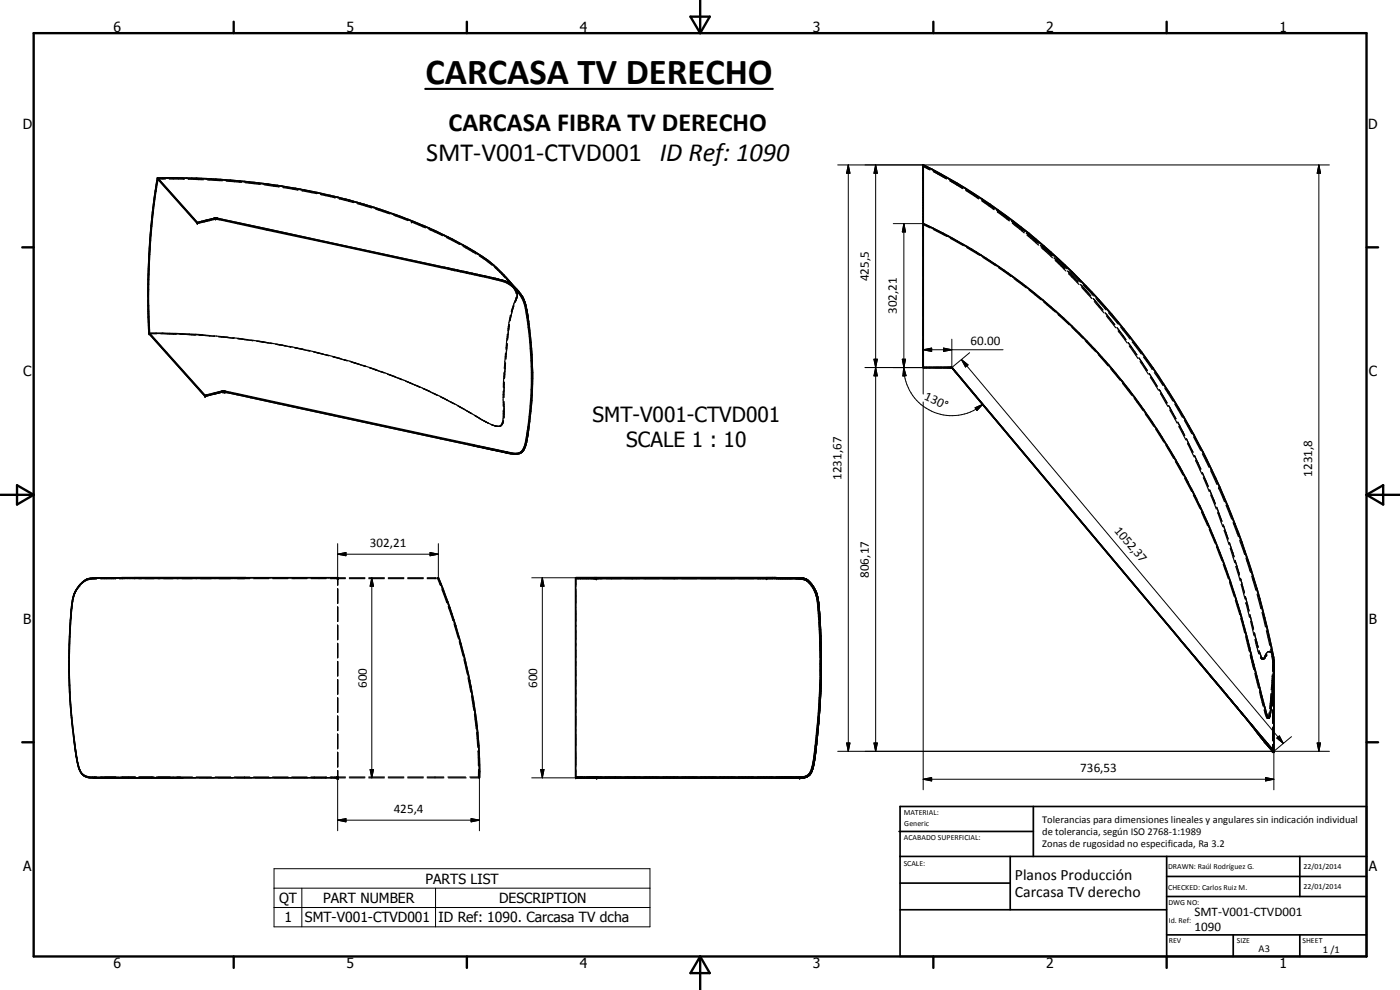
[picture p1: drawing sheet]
<svg xmlns="http://www.w3.org/2000/svg" width="420mm" height="297mm" viewBox="0 0 420 297" stroke-linecap="round" stroke-linejoin="round" font-family="sans-serif">
<g fill="none" stroke="#000" stroke-width=".35">
<path d="M47.3 53.4l.1 .4 2.2-.1M50.8 53.7l4.6 .1M56.5 53.8l4.6 .1M62.2 54l4.6 .2M67.9 54.4l4.6 .3M73.6 54.8l4.5 .5M79.3 55.5l4.5 .6M85 56.3l4.4 .7M90.6 57.2l4.4 .9M95 58.1h.1M96.2 58.3l4.4 1.1M101.8 59.6l4.4 1.2"/>
<path d="M277.1 49.5h.1M277.1 49.9l2 1.1zM277.1 49.5l2 1M280.1 51.1l3.9 2.2M280.1 51.4l3.9 2.2zM285 53.8l3.9 2.3M285.1 54.3l3.9 2.3M285.1 54.2l3.9 2.3M289.8 56.7l3.8 2.5M289.9 57.2h.1M289.9 57.2l3.8 2.5M289.9 57.1l3.8 2.4"/>
<path d="M294.5 59.8l3.7 2.6M107.3 61.1l4.3 1.3M112.7 62.7l4.3 1.5M118.1 64.6l4.3 1.6M123.5 66.6l4.2 1.8M128.7 68.8l4.2 1.9M133.9 71.2l4.1 2.1M139 73.9l3.9 2.3M143.9 76.8l3.7 2.7M277.1 67.5v.4M277.1 68.2v2.7M277.1 72.1v4.8"/>
<path d="M277.1 78.1v4.7M277.1 67.4l2 1M280.2 68.9l4 2.1M285.2 71.5l3.9 2.2M290.1 74.3l3.9 2.3M294.7 60.3l3.7 2.6M294.7 60.1l3.7 2.6M295 77.2l3.8 2.5M299.1 63l3.6 2.7M299.3 63.5l3.6 2.8M299.4 63.4l3.6 2.6M303.6 66.4l3.5 2.8"/>
<path d="M303.8 67l3.6 2.8M303.9 66.7l3.6 2.8M308 69.9l3.4 3M308.2 70.6l3.5 2.9M308.4 70.2l3.5 2.9M312.2 73.6l3.4 3M312.5 74.3l3.3 3M312.7 73.8l3.4 3M316.4 77.4l3.2 3.2M316.7 78.1l3.2 3.2M316.9 77.6l3.3 3.1M44.4 88.9v.5"/>
<path d="M44.4 89.9v.6M44.9 100v.2l-.2-.1h2.4M148.5 80.2l3.2 3.2M152 83.8l1.1 1.2M152.2 83.6l1.5 1.8M152.4 84.3l1.9 2.3 .6 1.5M152.4 99.1h.1M152.9 97.4l-.6 4.6M153.2 94.7l-.8 4.4M154.2 86.2l1 1.2M154.2 91.7l-1.1 4.5M154.3 86.3a3.4 3.4 0 0 1 .3 4.3"/>
<path d="M154.9 88.1h.1M154.9 89.2h.1M154.9 89.2l-1.5 4.3M277.1 84.1v4.7M277.1 90v4.8M277.1 96v4.8M299.7 80.3l3.7 2.7M304.3 83.6l3.7 2.8M308.9 87l3.5 2.9M313.3 90.6l3.4 3M317.5 94.4l3.4 3.1M320.5 81.3l3 3.3"/>
<path d="M320.7 82.1l3.1 3.3M321 81.4l3.3 3.3M321.7 98.2l3.2 3.2M324.3 85.4l3.1 3.4M324.6 86.2l3 3.4M325.1 85.5l3.1 3.3M328.1 89.6l2.9 3.4M328.4 90.5l2.9 3.4M328.9 89.6l3 3.4M331.7 93.9l2.8 3.5M332.1 94.8l2.7 3.5M332.7 93.9l2.9 3.4"/>
<path d="M335.2 98.3l2.7 3.6M335.6 99.3l2.7 3.6M336.3 98.2l2.8 3.5M48.2 100.1l4.7 .1M54 100.2l4.6 .3M59.8 100.5l4.6 .4M60.7 100.5l2.3 .2M64.2 100.8l4.5 .4M65.6 101l4.6 .5M69.8 101.3l4.6 .6M71.3 101.6l4.6 .6M75.5 102l4.5 .7"/>
<path d="M77.1 102.4l4.5 .7M81.1 102.9l4.5 .8M82.8 103.3l4.5 .8M86.8 103.9l4.4 .9M88.5 104.4l4.5 .9M92.4 105.1l4.4 1.1M94.1 105.6l4.5 1.1M97.9 106.4l4.4 1.2M99.8 107l4.4 1.2M103.4 107.9l4.4 1.4M105.4 108.6l4.4 1.4M108.9 109.6l4.3 1.4"/>
<path d="M110.9 110.3l4.3 1.5M114.3 111.4l4.3 1.6M116.3 112.3l4.3 1.6M119.6 113.5l4.3 1.7M121.7 114.3l4.3 1.9M124.9 115.6l4.2 1.9M127 116.6l4.3 2M130.1 118l4.1 2M132.3 119.1l1.9 1M151 117.3v4.6M151.3 111.7l-.3 4.5M151.3 114.7l-.1 4.6"/>
<path d="M151.7 106l-.4 4.5M151.7 108.9l-.3 4.6M152.2 103.1l-.4 4.6M152.3 100.3l-.5 4.5M277.1 101.9v4.8M277.1 107.9v2.4h2.3M280.6 110.3h4.7M286.2 110.9l3 3.5M289.9 115.4l3 3.5M293.7 119.8l3 3.6M325.7 102.2l3.1 3.3M329.6 106.4l3 3.4"/>
<path d="M333.3 110.7l2.9 3.4M336.9 115l2.8 3.6M338.6 102.8l2.6 3.7M338.9 103.8l2.6 3.8M339.8 102.6l2.7 3.6M340.4 119.5l2.7 3.7M341.8 107.4l2.5 3.8M342.2 108.5l2.4 3.8M343.2 107.1l2.6 3.8M344.9 112.1l2.4 3.8M345.3 113.2l2.4 3.9M346.4 111.8l2.5 3.7"/>
<path d="M347.9 116.9l2.3 3.8M348.3 118.1l2.2 3.9M348.9 115.5v.1M349.6 116.5l2.4 3.8M134.2 120.1l2.2 1.1M135.2 120.5l3 1.6M137.4 121.8l.7 .4M138.1 122.2l3.4 1.9M138.2 122.1l1 .6M140.2 123.3l4 2.3M142.4 124.6l4.1 2.3M145.1 126.2l3.3 1.5"/>
<path d="M147.5 127.4l.8 .3M148.3 127.7l.5 .1M149 127.9h.3M151 123.1l-.1 2.9-.5 1.5M151.1 126.2l-.3 1-.4 .5a1.94 1.94 0 0 1-2 0M151.2 120.4v4.7M297.4 124.3l3 3.5M301.1 128.7l3.1 3.6M304.9 133.2l3 3.6M308.6 137.7l3.1 3.6M343.7 124.1l2.5 3.8M346.9 128.8l2.4 3.8"/>
<path d="M349.9 133.6l2.3 3.9M350.7 121.7l2.2 3.9M351.1 123l2.2 4M352.6 121.3l2.3 3.9M352.8 138.5l2.2 4M353.5 126.7l2 3.9M353.8 127.9l2.1 4.1M355.5 126.2l2.2 3.9M356.1 131.6l1.9 4.1M356.4 133l1.9 4.1M358.2 131.1l2.1 4M358.5 136.7l1.9 4.1"/>
<path d="M358.8 138.1l1.9 4.1M360.8 136.1l2 4.1M312.4 142.2l3 3.5M316.2 146.6l3 3.6M319.9 151.1l3 3.6M323.7 155.6l3 3.5M355.5 143.5l2.1 4M358.1 148.5l2 4.1M360.6 153.6l1.8 4.2M360.8 141.8l1.8 4.2M361.1 143.3l1.8 4.2M362.9 158.8l1.7 4.2"/>
<path d="M363 147l1.7 4.2M363.3 141.2l1.9 4.1M363.4 148.5l1.6 4.2M365.2 152.2l1.5 4.2M365.4 153.8l1.6 4.2M365.7 146.3l1.8 4.2M367.1 157.5l1.5 4.2M367.4 159.1l1.4 4.3M367.9 151.6l1.7 4.1M370.1 156.8l1.6 4.2M23.9 175.8a7.3 7.3 0 0 0-2 4M29 173.7l-2.6 .2-1.7 1"/>
<path d="M30.2 173.7h4.5M40.2 173.4h2.2M43.6 173.4h4.4M49.1 173.4h4.5M54.7 173.4h4.4M60.2 173.4h4.5M65.8 173.4h4.5M70.1 173.6l-34.2 .1M70.3 173.6h4.7M71.4 173.4h4.4M76.1 173.6h4.6M76.9 173.4h4.5"/>
<path d="M81.8 173.6h4.6M82.5 173.4h4.4M87.6 173.6h4.5M88 173.4h4.5M93.3 173.6h4.6M93.6 173.4h4.4M99.1 173.6h4.6M99.1 173.4h4.6M101.3 173.4v2.2M101.3 176.7v4.3M104.8 173.6h4.7M104.8 173.4h4.7"/>
<path d="M110.7 173.6h4.6M110.7 173.4h4.6M116.5 173.6h4.7M116.5 173.4h4.7M122.4 173.6h4.6M122.4 173.4h4.6M128.2 173.6h2.6M128.2 173.4h2.7M131.1 173.6h.2l.9 2.1M131.2 173.4h.4M132.6 176.7l1.5 4.2M172.8 176.7v5.2"/>
<path d="M172.8 173.6h2.2M175.1 173.4h-2.3v2.6M176.2 173.6h4.6M176.2 173.4h4.6M181.9 173.6h4.5M181.9 173.4h4.6M187.6 173.6h4.5M187.7 173.4h4.5M193.2 173.6h4.6M193.4 173.4h4.6M199 173.6h4.5M199.1 173.4h4.6"/>
<path d="M204.6 173.6h4.6M204.8 173.4h4.7M210.3 173.6h4.6M210.6 173.4h4.6M216 173.6h4.5M216.3 173.4h4.6M221.7 173.6h4.5M222 173.4h4.6M227.4 173.6h4.5M227.8 173.4h2.3M233.1 173.6h.1M233.1 173.6l4.5 .1"/>
<path d="M238.7 173.7h.5a3.8 3.8 0 0 1 3.7 1.3M243.6 175.9l1 1.6 .7 2.5M327.4 160l3 3.6M331.2 164.5l3 3.6M334.9 169l3 3.6M338.7 173.4l3 3.6M342.4 177.9l3 3.6M365.1 164l1.6 4.3M367.1 169.3l1.5 4.3M369 162.8l1.4 4.2M369 174.7l1.4 4.3M369.2 164.5l1.4 4.3"/>
<path d="M370.7 168.1l1.3 4.4M370.9 169.9l1.3 4.3M372.1 162.1l1.4 4.3M372.3 173.5l1.2 4.4M372.5 175.3l1.2 4.4M373.7 179l1.2 4.3M373.9 167.4l1.4 4.3M375.7 172.8l1.3 4.4M377.3 178.3l1.1 4.3M20.7 198.1l.1 4.6M20.9 192.4l-.2 4.6M21.2 186.6l-.3 4.7"/>
<path d="M21.7 180.9l-.5 4.6M101.3 182.1v4.4M101.3 187.6v4.3M101.3 193v4.4M101.3 198.5v4.3M134.5 181.9l1.4 4.3M136.3 187.2l1.2 4.3M137.8 192.5l1.2 4.3M139.2 197.9l1 4.4M172.8 182.1v42.6M245.4 181.2l.4 4.5M245.8 186.9l.2 4.5"/>
<path d="M246.1 192.5l.1 4.6M246.2 198.2v4.6M346.1 182.4l3.1 3.6M349.9 186.9l3 3.5M353.6 191.3l3 3.6M357.4 195.8l1.5 1.8M370.7 180.1l1.4 4.3M372.4 185.5l1.1 4.4M373.8 191l1.1 4.4M373.9 180.8l1.1 4.5M375.1 184.4l1.1 4.4M375.2 196.5l1.1 4.4"/>
<path d="M375.3 186.4l1.1 4.4M376.5 189.9l1.1 4.3M376.6 191.9l1.3 4.3M377.9 195.3l.5 1.5 .6 .9M378.7 183.7l1.1 4.4M378.9 197.7v.1M380.1 189.2l1 4.4M380.1 196.5l-.8 1.2-.6 .1-.4-.5M380.8 195.6h.1M380.9 195.5a1.18 1.18 0 0 1 1.2 1.4M380.9 195.5l.4 .3M380.9 195.5l-.7 .3-1.2 1.9"/>
<path d="M380.9 195.5v.1M381.3 194.7l.5 2.3M381.7 196.8l.3 4.7M382 199.6l-.1 1.7M20.8 203.9l.2 4.5M21 209.6l.4 4.6M21.5 215.3l.5 4.6M101.3 203.9v4.4M101.3 209.4v4.3M101.3 214.8v4.4M140.5 203.3l.8 4.4M141.5 208.8l.7 4.4"/>
<path d="M142.4 214.3l.5 4.4M143 219.8l.4 4.4M245.5 215.3l-.4 4.5M245.9 209.6l-.3 4.5M246.1 203.9l-.2 4.5M373.1 214.5l1.6 1.9M375.4 217.4l1.6 2M376.6 202l1.1 4.4M377.7 206.4h.1M378 207.5l1.1 4.4M379.4 213l.7 2.1 .3 .4 .2-.4 .3-1.3M381.5 208.2l-.4 4.5"/>
<path d="M381.8 202.5l-.3 4.5M381.9 207.7v4.2M381.9 212.9v4.2M381.9 218.1v4.2M382 202.5v4.2M22.1 221l.6 4.6M22.9 226.7l.7 3.4 .4 1.1M24.7 232.1a4.4 4.4 0 0 0 3.4 1h7.5M28.4 233.4h2.2M31.8 233.4h4.4M35.9 233.1h4.8M37.4 233.4h4.5"/>
<path d="M41.6 233.1h4.7M43 233.4h4.4M46.9 233.1h5.1M48.6 233.4h4.5M52.1 233.1h5.6M54.2 233.4h4.5M58.9 233.1h4.5M59.8 233.4h4.5M64.6 233.1h4.6M65.4 233.4h4.5M70.3 233.1h4.7M71.1 233.4h4.4"/>
<path d="M76.1 233.1h4.6M76.7 233.4h4.4M81.8 233.1h4.6M82.3 233.4h4.5M87.6 233.1h4.5M87.9 233.4h4.5M93.3 233.1h4.6M93.5 233.4h4.5M99.1 233.1h4.6M99.1 233.4h4.6M101.3 220.3v4.4M101.3 225.7v4.4"/>
<path d="M101.3 231.2v2.2M104.8 233.1h4.7M104.8 233.4h4.7M110.7 233.1h4.6M110.7 233.4h4.6M116.5 233.1h4.7M116.5 233.4h4.7M122.4 233.1h4.6M122.4 233.4h4.6M128.2 233.1h5M128.2 233.4h5M134.4 233.1h5.3"/>
<path d="M134.6 233.4h5.3M141.2 233.4h2.7M143.5 225.3l.1 4.5M143.6 230.9v2.2h-2.6M172.8 224.8v5.3M172.8 230.8v2.6h2.2M172.8 233.1h2.2M176.1 233.4h4.5M176.2 233.1h4.6M181.7 233.4h4.5M181.9 233.1h4.5M187.4 233.4h4.4"/>
<path d="M187.6 233.1h4.5M192.9 233.4h4.5M193.2 233.1h4.6M198.5 233.4h4.5M199 233.1h4.5M204.2 233.4h4.4M204.6 233.1h4.6M209.8 233.4h4.4M210.3 233.1h4.6M215.3 233.4h4.5M216 233.1h4.5M220.9 233.4h4.6"/>
<path d="M221.7 233.1h4.5M226.6 233.4h4.4M227.4 233.1h4.5M232.1 233.4h4.5M233.1 233.1h4.5M237.8 233.4h2.2M243 232a2.93 2.93 0 0 1-2.9 1.1h-1.4M244.4 226.6l-.9 4.5M245 220.9l-.5 4.6M381.2 224.5l.2 .3M381.7 225.1l.2 .3M381.9 223.4v2"/>
</g>
<g fill="none" stroke="#000" stroke-width=".51">
<path d="M47.3 53.4l-1 6.3-.9 8M47.3 53.4l.4 .5M47.3 53.4l11.9 13.4M47.3 53.4a209.2 209.2 0 0 1 53 5.6 166.1 166.1 0 0 1 31.9 11.1 87.5 87.5 0 0 1 11.3 6.1l2.9 1.9 2.8 2.5 6.2 6.6M47.3 53.4l-1.9 14.3M44.8 76.5l-.3 7.3M45.4 67.7l-.9 16.1M45.4 67.7l-.5 6.9M59.2 67l-11.8-13.2a173.8 173.8 0 0 0-2.4 21.1l-.5 13.6 .4 11.5M59.2 67l5.9-1.3 81 17.5a20.5 20.5 0 0 1 6.9 2.2l2.4 2.2a12.2 12.2 0 0 1 2.8 7.6 113.6 113.6 0 0 1 .1 34.3l-.2 1a7.8 7.8 0 0 1-2 5.3 11.7 11.7 0 0 1-5.2-.4l-83.8-18.1M59.2 66.8l5.8-1.4 83.6 18.2a11.5 11.5 0 0 1 9.7 10.8 124.4 124.4 0 0 1 1.1 27.4l-1.1 9.2a6.3 6.3 0 0 1-2.2 5 12.2 12.2 0 0 1-5.6-.5l-83.4-18-5.6 1.4M59.2 66.8v.2"/>
<path d="M65.1 65.5h.1M277.1 67.1a173.3 173.3 0 0 1 79.8 78.6 221.8 221.8 0 0 1 19.6 54.6l.2 .9a112.9 112.9 0 0 0 3.9 14.1l.2 .1M44.4 90.5l.3 9.6M44.5 83.8l-.1 3.2M44.5 92.8l.2 7.3M44.5 85v6.8M44.9 100l16.6 18.7M44.9 100l15.8 .5M44.7 100.1l16.8 18.8M44.7 100.1l5.3 5.9M61.5 118.7v.2M66.9 117.3l-5.4 1.4"/>
<path d="M66.9 117.3h.1M67 117.3h.1M285.6 110.3l.3 .2M285.7 110.3h-8.6v-60.8a189.2 189.2 0 0 1 78.2 75.8 235.4 235.4 0 0 1 27 72.9v27.2M285.7 110.3l.2 .2M285.9 110.5l1.9 2.3M286 110.6l.1 .2M286.2 110.9l5.9 7.1M288.6 113.8l77.1 91.8M22 179.2l-.2 .8M22.3 178.4l-.5 1.6M22.3 178.3l-.3 .7"/>
<path d="M22.4 178l-.1 .4M22.6 177.5l-.1 .3M24.2 175.3l-1.5 2M25.3 174.2a9.1 9.1 0 0 0-3 4.1M26.6 173.7l-1 .4M26.6 173.7l-.5 .1-1.5 1M27.3 173.5l-.5 .1M27.8 173.5l-1.2 .2M27.8 173.5h.7M27.8 173.5h-.3M28.9 173.4l-.4 .1M29.9 173.4l-1.4 .1"/>
<path d="M36.7 173.4h-7.5M101.3 173.4h-65.5M131.6 173.4a175.3 175.3 0 0 1 9.3 30.8 136 136 0 0 1 3 29.2M172.8 173.4v60M232.6 173.4h7.1M232.7 173.4h.5M233.6 173.4h-60.8v.2l66.4 .1a4.5 4.5 0 0 1 4.9 2.9 14.5 14.5 0 0 1 1.5 7.5l.1 .8a163.3 163.3 0 0 1 .4 20.5l-.7 11.6-1 9.7-.7 3.7a2.98 2.98 0 0 1-3.5 2.7h-67.4v.3h67.6M238.4 173.4l1.5 .1M238.6 173.4h.7M239.6 173.4l.5 .1M239.9 173.5h.6M240.4 173.5l.8 .1"/>
<path d="M240.5 173.5h.2M241 173.5l.2 .1M241 173.6h.1M241.1 173.6h.2M241.2 173.6h.1M241.2 173.6h.2M241.3 173.6l1 .4M241.4 173.6l.1 .1M241.5 173.7l.6 .2M242.2 174l.4 .3M242.3 174l1.1 1.1 1.1 1.9M242.3 174l.2 .2"/>
<path d="M242.6 174.3l.2 .2M242.9 174.6l1 1.2M242.9 174.6l.7 .8M243.8 175.7l.3 .4M244.3 176.3l.2 .6M244.4 176.7l.4 .7M244.5 176.9l.3 .5M244.8 177.4l.3 .7M244.8 177.4l.1 .3M244.8 177.4l.3 .8M245.1 178.2l.6 3.4M245.1 178.2l.1 .3"/>
<path d="M245.1 178.4l.5 2.4 .3 3.4M245.2 178.7l.2 .5M245.3 179.1l.1 .2M245.4 179.4l.2 1.1M21.3 184.2a179.2 179.2 0 0 0 1.1 39.4l.2 .7M21.3 184.2l-.6 13.2M21.6 181.1l-.3 3.1M21.8 180l-.5 4.2M21.8 180l-.1 .8M245.6 180.9l.2 1.3M245.8 182.1v.7v-.4M245.8 182.9l.1 .5"/>
<path d="M245.9 183.3v1.1M245.9 183.8v1.1M245.9 184.5l.4 6.4M245.9 184.6l.1 .9M246 185l.3 5.9M246.1 186.3v.9M246.2 188l.1 4.7M246.3 190.9l.1 6.3M246.3 191.7v1M246.3 193.5l.1 1.9M246.3 192.7v.8M246.4 194.4l-.1 13"/>
<path d="M353.5 191.1l6.1 7.3M358.9 197.6l.7 .8M359.6 198.4l1.9 2.2M20.7 200.8a200.2 200.2 0 0 0 1.8 23.5l.2 1M245.8 214.8l-.8 8.3M246.2 209.7l-1.5 16.6M246.3 207.4l-1.2 15.7M246.3 206.4l-.4 7.3M246.4 202.6l-.1 4.8M361 200l1.9 2.3M362.1 201.3l1.4 1.8M363.5 203.1l2.2 2.5"/>
<path d="M363.5 203.1l4 4.7M365.7 205.6l6.1 7.4M365.7 205.6l1.8 2.2M367.5 207.8l1.6 1.9M369.1 209.7l.9 1.1M370 210.9l1.8 2.1M370 210.8l1.8 2.2M371.8 213l.6 .6M371.8 213l1.3 1.5M372.4 213.6l8.8 10.6M372.4 213.6l.2 .3M372.8 214.1l.1 .2"/>
<path d="M372.9 214.3l4.9 6.2M377 219.4l.9 1.1M380.9 215.4h-.1M382.3 201.5l-.9 11.4-.5 2.5M382.3 200.6v.4M22.6 224.7v.3M22.7 225.3l.2 1.8M22.9 227.1l.1 .6M23 227.7l.7 2.8 .9 1.7M23 227.4l.1 .3M23.1 227.7v.5a7.4 7.4 0 0 0 1.4 3.8M24.5 232l.1 .2"/>
<path d="M24.6 232.2l.5 .5M24.6 232.2l.2 .2M24.9 232.5l.8 .5 1.3 .3M25.2 232.7l1.8 .6M27 233.3l1.1 .1M27.5 233.3l73.8 .1M240.7 233.3l-.3 .1M241.4 233.3h-.4M241.5 233.3l-1.3 .1M241.8 233.2l-.3 .1M241.8 233.2l-.4 .1M242.1 233.1l-.3 .1"/>
<path d="M242.6 232.7l-.5 .4M242.6 232.7l-.9 .5M243.1 232.3l-.5 .4M243.2 232.2l-1.1 .9M243.4 231.8l-.2 .4M243.4 231.8l-.3 .5M243.5 231.6l-.1 .2M243.7 231.2l-.2 .4M243.7 231.2l-.5 1M243.7 231.1l-.1 .3M243.9 230.8l-.2 .4M244 230.4l-.3 .8"/>
<path d="M244.1 229.8l-.2 1M244.3 228.9l-.3 1.3M244.5 227.6l-.4 2M244.5 227.6l-.7 3.2M244.6 226.9l-.3 1.8M244.6 227l-.1 .6M244.9 224.1l-.3 2.9M245 223.1l-.1 .9M245.1 223.1l-.6 4.5M377.8 220.5l.7 .9M377.9 220.5l.6 .9M378.5 221.4l.7 .7"/>
<path d="M379.2 222.1l.3 .5M379.2 222.2l.3 .4M379.5 222.6l.1 .1M379.5 222.6l.2 .1M379.6 222.7l.3 .3M379.7 222.7l.1 .2M379.8 222.9l.9 1.1M380 223.1l1.2 1.4M380.8 224.1l1.1 1.3h.4M381.2 224.2h.1M381.2 224.2l.3 .3M381.4 224.8h.1"/>
<path d="M381.5 224.4v.1M381.5 224.6l.8 .8M381.5 224.5v.1M269.8 249.5h40.3M270.1 242h140v45h-140zM270.1 257h140M303.2 257v16M310.1 242v15M350.1 257v30M390.1 257v12M270.1 265h33.1M270.1 273h80"/>
<path d="M350.1 269h60M350.1 263h60M350.1 280.5h60M370.1 280.5v6.5M390.1 280.5v6.5"/>
</g>
<g fill="#000">
<circle cx="277.1" cy="49.5" r=".18"/>
<circle cx="59.2" cy="67" r=".18"/>
<circle cx="64.7" cy="65.7" r=".25"/>
<circle cx="123.5" cy="66.6" r=".18"/>
<circle cx="44.7" cy="100.1" r=".25"/>
<circle cx="61.5" cy="118.9" r=".18"/>
<circle cx="61.5" cy="118.7" r=".18"/>
<circle cx="67" cy="117.5" r=".25"/>
<circle cx="67.5" cy="117.4" r=".25"/>
<circle cx="67.5" cy="117.6" r=".25"/>
<circle cx="150.4" cy="127.5" r=".18"/>
<circle cx="151.2" cy="125.1" r=".18"/>
<circle cx="350.2" cy="120.7" r=".18"/>
<circle cx="365.7" cy="146.3" r=".18"/>
<circle cx="23.9" cy="175.8" r=".18"/>
<circle cx="101.1" cy="173.4" r=".18"/>
<circle cx="101.3" cy="173.6" r=".18"/>
<circle cx="101.3" cy="173.4" r=".18"/>
<circle cx="101.3" cy="173.4" r=".25"/>
<circle cx="179" cy="173.6" r=".25"/>
<circle cx="179" cy="173.4" r=".25"/>
<circle cx="227.8" cy="173.4" r=".18"/>
<circle cx="230.1" cy="173.6" r=".18"/>
<circle cx="230.1" cy="173.4" r=".25"/>
<circle cx="373.9" cy="180.8" r=".18"/>
<circle cx="380.1" cy="196.5" r=".18"/>
<circle cx="22.9" cy="226.7" r=".18"/>
<circle cx="101" cy="233.1" r=".18"/>
<circle cx="101" cy="233.4" r=".25"/>
<circle cx="101.3" cy="233.1" r=".18"/>
<circle cx="101.3" cy="233.4" r=".18"/>
<circle cx="101.3" cy="233.4" r=".25"/>
<circle cx="172.8" cy="233.4" r=".18"/>
<circle cx="179.1" cy="233.1" r=".25"/>
<circle cx="179.1" cy="233.4" r=".25"/>
<circle cx="221.7" cy="233.1" r=".18"/>
<circle cx="240" cy="233.4" r=".25"/>
<circle cx="240" cy="233.1" r=".18"/>
<circle cx="379.5" cy="222.5" r=".25"/>
<circle cx="381.9" cy="225.4" r=".18"/>
<circle cx="381.9" cy="225.4" r=".25"/>
<circle cx="382.3" cy="225.4" r=".25"/>
</g>
<g fill="none" stroke="#000" stroke-width=".3">
<path d="M251.4 49.5h147.6M254.6 49.5l.5 2.5h-1zM254.6 49.5v175.9M262.8 49.5l.5 2.5h-1zM262.8 49.5v175.9M277.1 49.5v68.7M395.8 49.5l.5 2.5h-1zM395.8 49.5v175.9M268.1 67.1h9M271.3 67.1l.5 2.5h-1zM271.3 67.1v43.2M259.6 110.3h26.1"/>
<path d="M262.3 107.8h1l-.5 2.5zM262.3 107.8h1l-1 5h1zM262.8 110.3l.5 2.5h-1zM270.8 107.8h1l-.5 2.5zM271.2 110.3l.7 2.4-.9 .1zM271.2 110.3a14.4 14.4 0 0 0 8.4 13.1 14.4 14.4 0 0 0 15.3-2.1M277.1 104.9l2.5-.5v1.1zM277.1 104.9h23.9M283.2 104.4l2.5 .5-2.5 .6zM285.7 110.3l96.6 115.1M285.7 101.8v8.5M288.5 107.9l2 1.6-.7 .6z"/>
<path d="M288.5 107.9l96.6 115.2M291 105.8l-5.3 4.5M277.1 120.6v116.4M292.6 122.3l2.3-1-1.7 1.9zM101.3 166.3l2.5-.5v1zM101.3 166.3h30.3M101.3 163.1v10.3M111.6 173.4l.5 2.5h-1zM111.6 173.4v60M129.1 165.8l2.5 .5-2.5 .5zM131.3 173.6h.1M131.4 173.4l-.1 .1"/>
<path d="M131.6 163.1l-.1 10.3M159.6 173.4h13.2M162.8 173.4l.5 2.5h-1zM162.8 173.4v60M382.3 199.4v37.6M101.3 233.4v15.9M111.1 230.9h1l-.5 2.5zM143.6 233.3l.1 .1M143.6 233.1v.1M143.8 233.4l.1 15.9M159.6 233.4h13.2M162.3 230.9h1l-.5 2.5z"/>
<path d="M251.4 225.4h130.5M254.1 222.9h1l-.5 2.5zM262.3 222.9h1l-.5 2.5zM277.1 233.8l2.5-.5v1zM277.1 233.8h105.2M379.8 233.3l2.5 .5-2.5 .5zM382.3 225.4h16.7M383.2 221.4l.8-.6 1.1 2.3zM387.6 221l-5.3 4.4M395.3 222.9h1l-.5 2.5zM101.3 246.1l2.5-.5v1zM101.3 246.1h42.6"/>
<path d="M141.4 245.6l2.5 .5-2.5 .5zM82.2 260.6h112.9v17.5h-112.9zM82.2 266.5h112.9M82.2 272.3h112.9M90.6 266.5v11.6M130.7 266.5v11.6"/>
</g>
<g fill="none" stroke="#000" stroke-width=".71">
<path d="M10.1 9.9h400v277.1h-400zM70.1 6.5v3.4M140.1 6.5v3.4M207.2 5h5.8l-2.9 4.9zM210.1 0v9.9M280.1 6.5v3.4M350.1 6.5v3.4M6.7 74.2h3.4M410.1 74.2h3.5M.1 148.5h10M5.1 145.6l5 2.9-5 2.9zM410.1 148.5h10"/>
<path d="M410.1 148.5l5-2.9v5.8zM6.7 222.7h3.4M410.1 222.7h3.5M70.1 287v3.4M140.1 287v3.4M210.1 287v10M210.1 287l2.9 5h-5.8zM280.1 287v3.4M350.1 287v3.4"/>
</g>
<path d="M127.6 26.7h104.3" fill="none" stroke="#000" stroke-width=".63"/>
<g fill="#000">
<path d="M254.6 49.5l.5 2.5h-1zM262.8 49.5l.5 2.5h-1zM395.8 49.5l.5 2.5h-1zM271.3 67.1l.5 2.5h-1zM262.3 107.8h1l-.5 2.5zM262.8 110.3l.5 2.5h-1zM270.8 107.8h1l-.5 2.5zM271.2 110.3l.7 2.4-.9 .1zM277.1 104.9l2.5-.5v1.1zM283.2 104.4l2.5 .5-2.5 .6zM288.5 107.9l2 1.6-.7 .6zM292.6 122.3l2.3-1-1.7 1.9z"/>
<path d="M101.3 166.3l2.5-.5v1zM111.6 173.4l.5 2.5h-1zM129.1 165.8l2.5 .5-2.5 .5zM162.8 173.4l.5 2.5h-1zM111.1 230.9h1l-.5 2.5zM162.3 230.9h1l-.5 2.5zM254.1 222.9h1l-.5 2.5zM262.3 222.9h1l-.5 2.5zM277.1 233.8l2.5-.5v1zM379.8 233.3l2.5 .5-2.5 .5zM383.2 221.4l.8-.6 1.1 2.3zM395.3 222.9h1l-.5 2.5z"/>
<path d="M101.3 246.1l2.5-.5v1zM141.4 245.6l2.5 .5-2.5 .5z"/>
</g>
<text font-size="11" x="127.7" y="25.1">CARCASA TV DERECHO</text>
<g font-size="7.9">
<text x="134.6" y="39.4">CARCASA FIBRA TV DERECHO</text>
<text x="127.9" y="48.3">SMT-V001-CTVD001 ID Ref: 1090</text>
</g>
<g font-size="6.3">
<text x="177.8" y="126.5">SMT-V001-CTVD001</text>
<text x="187.9" y="134">SCALE 1 : 10</text>
</g>
<g font-size="4.7">
<text x="304.6" y="263.9">Planos Producción</text>
<text x="304.6" y="269.3">Carcasa TV derecho</text>
</g>
<g font-size="4.2">
<text x="34" y="9.6">6</text>
<text x="104" y="9.6">5</text>
<text x="174" y="9.6">4</text>
<text x="244" y="9.6">3</text>
<text x="314" y="9.6">2</text>
<text x="384" y="9.6">1</text>
<text x="6.8" y="38.7">D</text>
<text x="410.6" y="38.7">D</text>
<text x="7" y="112.9">C</text>
<text x="410.8" y="112.9">C</text>
<text x="7" y="187.1">B</text>
<text x="410.8" y="187.1">B</text>
<text x="7" y="261.4">A</text>
<text x="410.8" y="261.4">A</text>
<text x="127.7" y="265.1">PARTS LIST</text>
<text x="83.8" y="270.9">QT</text>
<text x="97" y="270.9">PART NUMBER</text>
<text x="149.8" y="270.9">DESCRIPTION</text>
<text x="85.3" y="276.7">1</text>
<text x="91.5" y="276.7">SMT-V001-CTVD001</text>
<text x="131.6" y="276.8">ID Ref: 1090. Carcasa TV dcha</text>
<text x="34" y="290.4">6</text>
<text x="104" y="290.4">5</text>
<text x="174" y="290.4">4</text>
<text x="244" y="290.4">3</text>
<text x="314" y="290.4">2</text>
<text x="384" y="290.4">1</text>
</g>
<g font-size="3.9">
<text x="260.7" y="84.4" transform="rotate(-90 260.7 84.4)">425,5</text>
<text x="269.2" y="94.2" transform="rotate(-90 269.2 94.2)">302,21</text>
<text x="291.3" y="103.4">60.00</text>
<text x="277.2" y="119.8" transform="rotate(25 277.2 119.8)">130°</text>
<text x="252.5" y="144" transform="rotate(-90 252.5 144)">1231,67</text>
<text x="393.8" y="143" transform="rotate(-90 393.8 143)">1231,8</text>
<text x="334.3" y="159.2" transform="rotate(50 334.3 159.2)">1052,37</text>
<text x="111" y="164.2">302,21</text>
<text x="260.7" y="173.4" transform="rotate(-90 260.7 173.4)">806,17</text>
<text x="110.1" y="206.4" transform="rotate(-90 110.1 206.4)">600</text>
<text x="161.2" y="206.4" transform="rotate(-90 161.2 206.4)">600</text>
<text x="324.2" y="231.7">736,53</text>
<text x="118.2" y="244">425,4</text>
<text x="358.5" y="275">SMT-V001-CTVD001</text>
<text x="358.5" y="279.4">1090</text>
</g>
<g font-size="3.1">
<text x="312.7" y="246.8">Tolerancias para dimensiones lineales y angulares sin indicación individual</text>
<text x="312.7" y="250.4">de tolerancia, según ISO 2768-1:1989</text>
<text x="312.7" y="254">Zonas de rugosidad no especificada, Ra 3.2</text>
<text x="377.7" y="285.6">A3</text>
<text x="397" y="285.9">1 /1</text>
</g>
<g font-size="2.4">
<text x="271.2" y="244.4">MATERIAL:</text>
<text x="271.3" y="252">ACABADO SUPERFICIAL:</text>
<text x="271.4" y="247.9">Generic</text>
<text x="271.2" y="259.7">SCALE:</text>
<text x="350.6" y="260.8">DRAWN: Raúl Rodríguez G.</text>
<text x="391.2" y="260.6">22/01/2014</text>
<text x="350.6" y="267">CHECKED: Carlos Ruiz M.</text>
<text x="391.2" y="266.7">22/01/2014</text>
<text x="350.6" y="271.4">DWG NO:</text>
<text x="350.8" y="276.9">Id. Ref:</text>
<text x="350.8" y="282.8">REV</text>
<text x="371.2" y="282.9">SIZE</text>
<text x="390.9" y="282.9">SHEET</text>
</g>
</svg>
